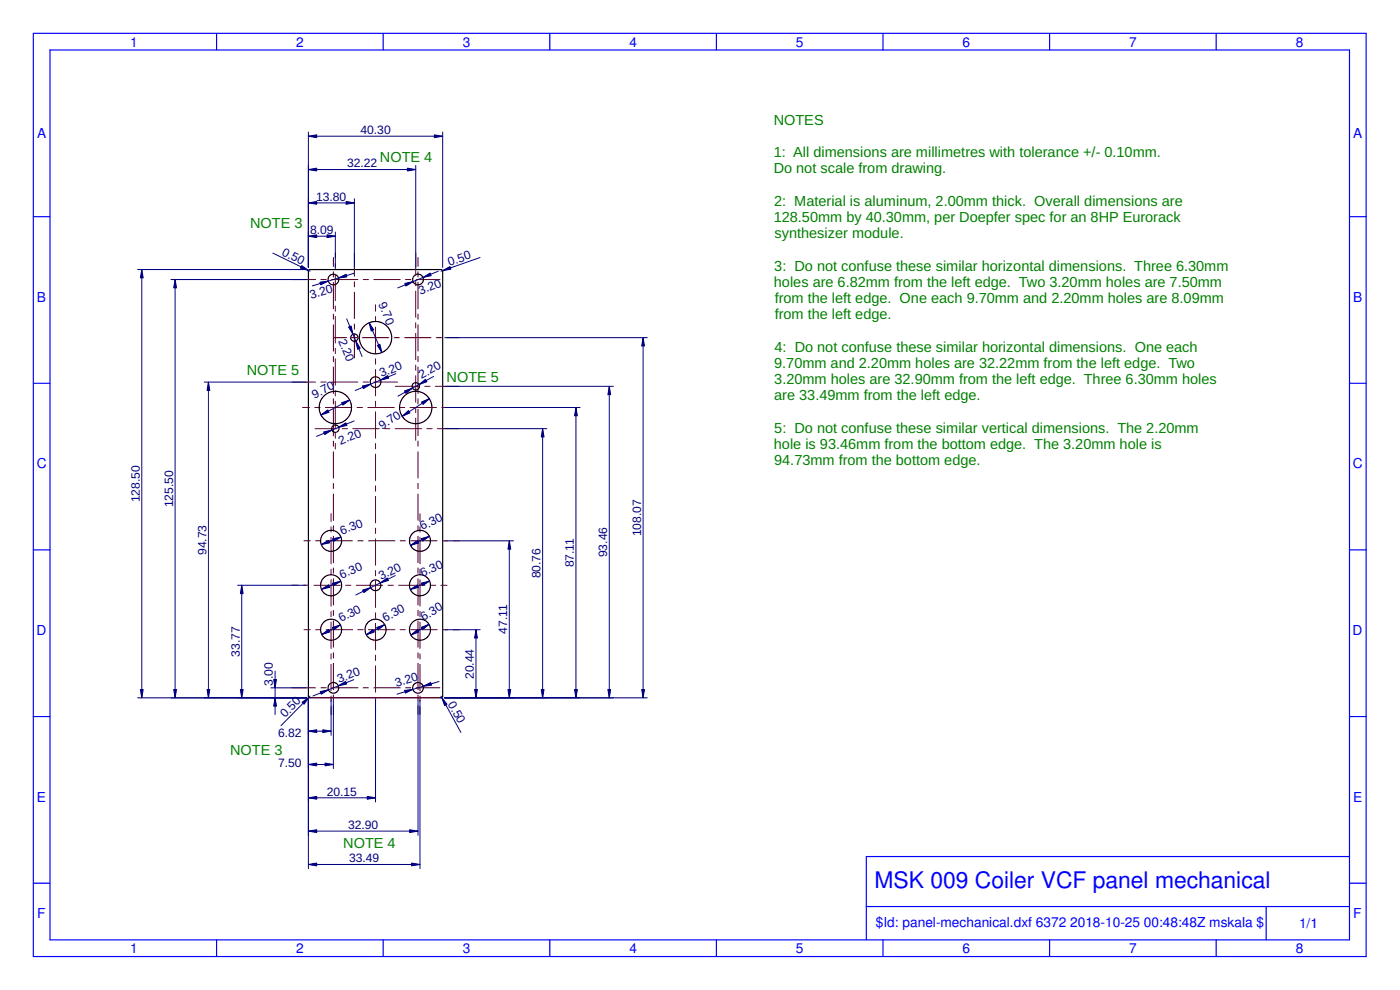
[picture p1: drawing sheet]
<svg xmlns="http://www.w3.org/2000/svg" width="420mm" height="297mm" viewBox="0 0 420 297" stroke-linecap="round" stroke-linejoin="round" font-family="sans-serif">
<g fill="none" stroke="#00f" stroke-width=".35">
<path d="M10 10h400v277h-400zM15 15h390v267h-390zM65 10v5M115 10v5M165 10v5M215 10v5M265 10v5M315 10v5M365 10v5M10 65h5M405 65h5M10 115h5"/>
<path d="M405 115h5M10 165h5M405 165h5M10 215h5M405 215h5M405 257h-145v25M10 265h5M260 272h145M380 272v10M405 265h5M65 282v5M115 282v5"/>
<path d="M165 282v5M215 282v5M265 282v5M315 282v5M365 282v5"/>
</g>
<g fill="none" stroke="#000" stroke-width=".35">
<path d="M92.7 81l39.7-.1 .4 .3 .1 127.7-.4 .4-39.4 .1-.5-.4v-127.6z"/>
<circle cx="100.1" cy="83.9" r="1.6"/>
<circle cx="125.5" cy="83.9" r="1.6"/>
<circle cx="106.4" cy="101.3" r="1.1"/>
<circle cx="112.7" cy="101.3" r="4.8"/>
<circle cx="112.7" cy="114.6" r="1.6"/>
<circle cx="124.8" cy="115.9" r="1.1"/>
<circle cx="100.6" cy="122.3" r="4.8"/>
<circle cx="100.6" cy="128.6" r="1.1"/>
<circle cx="124.8" cy="122.3" r="4.8"/>
<circle cx="99.4" cy="175.6" r="3.2"/>
<circle cx="99.4" cy="162.3" r="3.2"/>
<circle cx="112.7" cy="175.6" r="1.6"/>
<circle cx="126" cy="175.6" r="3.1"/>
<circle cx="126" cy="162.3" r="3.1"/>
<circle cx="99.4" cy="188.9" r="3.2"/>
<circle cx="112.7" cy="188.9" r="3.2"/>
<circle cx="126" cy="188.9" r="3.1"/>
<circle cx="100.1" cy="206.4" r="1.6"/>
<circle cx="125.5" cy="206.4" r="1.6"/>
</g>
<g fill="none" stroke="#800000" stroke-width=".3">
<path d="M100.1 77.3v2.6M100.6 75.9v1.6M100.6 79.1v1.6M106.4 75.9v7M124.8 75.9v6.7M125.5 77.3v2.6M87.6 83.9h7.1M96.3 83.9h1.6M99.5 83.9h7.9M100.1 81.5v1.6M100.1 84.7v7.9M100.1 94.2v1.6"/>
<path d="M100.1 97.4v7.9M100.6 82.3v7.9M100.6 91.8v1.6M100.6 95v7.9M106.4 84.5v1.6M106.4 87.7v7.9M106.4 97.2v1.6M109 83.9h1.6M112.2 83.9h7.9M112.7 91.5v1.9M112.7 95v1.6M112.7 98.1v8"/>
<path d="M121.7 83.9h1.6M124.8 84.2v1.5M124.8 87.3v8M124.8 96.9v1.5M124.9 83.9h7.2M125.5 81.5v1.6M125.5 84.7v7.9M125.5 94.2v1.6M125.5 97.4v7.9M87.6 114.6h7.1M96.3 114.6h1.6M99.5 114.6h7.9"/>
<path d="M100.1 106.9v1.6M100.1 110.1v7.9M100.1 119.6v1.6M100.3 101.3h3.7M100.6 104.5v1.6M100.6 107.7v7.9M100.6 117.2v1.6M105.6 101.3h1.5M106.4 100.4v7M108.7 101.3h8M109 114.6h1.6M112.2 114.6h7.1"/>
<path d="M112.7 107.7v1.6M112.7 110.8v8M118.3 101.3h1.5M118.7 115.9h7.2M121.4 101.3h8M124.8 100v8M124.8 109.6v1.5M124.8 112.7v8M125.5 106.9v1.6M125.5 110.1v7.9M125.5 119.6v1.6M127.5 115.9h1.6"/>
<path d="M130.6 115.9h7.3M131 101.3h1.5M134.1 101.3h3.8M90.8 122.3h2.1M94.5 122.3h1.6M94.5 128.6h6.6M97.7 122.3h7.9M100.1 122.8v7.9M100.1 132.3v1.6M100.1 135.5v7.9M100.6 120.4v7.9M100.6 129.9v1.6"/>
<path d="M100.6 133.1v1.6M102.7 128.6h1.6M105.9 128.6h7.9M107.2 122.3h1.6M110.4 122.3h7.9M112.7 120.4v1.6M112.7 123.5v8M112.7 133.1v1.6M112.7 136.2v8M115.4 128.6h1.6M118.6 128.6h7.9M119.9 122.3h1.6"/>
<path d="M123.1 122.3h7.9M124.8 122.3v1.5M124.8 125.4v6.7M125.5 122.8v7.9M125.5 132.3v1.6M125.5 135.5v7.9M128.1 128.6h1.6M131.3 128.6h6.6M132.6 122.3h1.6M135.8 122.3h2.1M99.4 154.1v2.4M99.4 158.1v1.5"/>
<path d="M100.1 145v1.6M100.1 148.2v7.9M100.1 157.7v1.6M112.7 145.8v1.6M112.7 148.9v8M112.7 158.5v1.6M125.5 145v1.6M125.5 148.2v7.9M125.5 157.7v1.6M126 154.1v2.4M126 158.1v1.5M87.6 175.6h1.8"/>
<path d="M91 175.6h1.6M91.2 162.3h1.9M94.2 175.6h7.9M94.7 162.3h1.6M97.9 162.3h7.9M99.4 161.2v8M99.4 170.8v1.5M99.4 173.9v8M100.1 160.9v7.9M100.1 170.4v1.6M100.1 173.6v7.9M103.7 175.6h1.6"/>
<path d="M106.9 175.6h7.9M107.4 162.3h1.6M110.6 162.3h7.9M112.7 161.6v8M112.7 171.2v1.6M112.7 174.3v8M116.4 175.6h1.6M119.6 175.6h7.9M120.1 162.3h1.6M123.3 162.3h7.9M125.5 160.9v7.9M125.5 170.4v1.6"/>
<path d="M125.5 173.6v7.9M126 161.2v8M126 170.8v1.5M126 173.9v8M129.1 175.6h1.6M132.3 175.6h1.9M132.8 162.3h1.6M136 162.3h1.9M91.2 188.9h1.9M94.7 188.9h1.6M97.9 188.9h7.9M99.4 183.5v1.5"/>
<path d="M99.4 186.6v8M99.4 196.2v1.5M99.4 199.3v8M100.1 183.1v1.6M100.1 186.3v7.9M100.1 195.8v1.6M100.1 199v7.9M107.4 188.9h1.6M110.6 188.9h7.9M112.7 183.9v1.6M112.7 187v8M112.7 196.6v1.6"/>
<path d="M112.7 199.7v8M120.1 188.9h1.6M123.3 188.9h7.9M125.5 183.1v1.6M125.5 186.3v7.9M125.5 195.8v1.6M125.5 199v7.9M126 183.5v1.5M126 186.6v8M126 196.2v1.5M126 199.3v8M132.8 188.9h1.6"/>
<path d="M136 188.9h1.9M87.6 206.4h7.1M96.3 206.4h1.6M99.4 208.9v1.5M99.4 212v2.4M99.5 206.4h7.9M100.1 208.5v1.6M100.1 211.7v2.7M109 206.4h1.6M112.2 206.4h7.9M112.7 209.3v1.6M112.7 212.4v2"/>
<path d="M121.7 206.4h1.6M124.9 206.4h7.2M125.5 208.5v1.6M125.5 211.7v2.7M126 208.9v1.5M126 212v2.4"/>
</g>
<path d="M82.6 201.4v13" fill="none" stroke="#000080" stroke-width=".3"/>
<path d="M82.6 209.4l.4 2.5h-.9z" fill="#000080"/>
<path d="M82.6 209.4l.4 2.5h-.9z" fill="#000080" stroke="#000080" stroke-width=".3"/>
<path d="M82.1 203.9h.9l-.4 2.5z" fill="#000080"/>
<path d="M82.1 203.9h.9l-.4 2.5z" fill="#000080" stroke="#000080" stroke-width=".3"/>
<path d="M72.6 175.6v33.8M81.3 209.4h10.6M81.3 206.4h10.6" fill="none" stroke="#000080" stroke-width=".3"/>
<path d="M72.1 206.9h.9l-.4 2.5z" fill="#000080"/>
<path d="M72.1 206.9h.9l-.4 2.5z" fill="#000080" stroke="#000080" stroke-width=".3"/>
<path d="M72.6 175.6l.4 2.5h-.9z" fill="#000080"/>
<path d="M72.6 175.6l.4 2.5h-.9z" fill="#000080" stroke="#000080" stroke-width=".3"/>
<path d="M62.6 114.6v94.8M71.3 175.6h20.6M71.3 209.4h20.6" fill="none" stroke="#000080" stroke-width=".3"/>
<path d="M62.1 206.9h.9l-.4 2.5z" fill="#000080"/>
<path d="M62.1 206.9h.9l-.4 2.5z" fill="#000080" stroke="#000080" stroke-width=".3"/>
<path d="M62.6 114.6l.4 2.5h-.9z" fill="#000080"/>
<path d="M62.6 114.6l.4 2.5h-.9z" fill="#000080" stroke="#000080" stroke-width=".3"/>
<path d="M52.6 83.9v125.5M61.3 114.6h30.6M61.3 209.4h30.6" fill="none" stroke="#000080" stroke-width=".3"/>
<path d="M52.1 206.9h.9l-.4 2.5z" fill="#000080"/>
<path d="M52.1 206.9h.9l-.4 2.5z" fill="#000080" stroke="#000080" stroke-width=".3"/>
<path d="M52.6 83.9l.4 2.5h-.9z" fill="#000080"/>
<path d="M52.6 83.9l.4 2.5h-.9z" fill="#000080" stroke="#000080" stroke-width=".3"/>
<path d="M42.6 80.9v128.5M51.3 83.9h40.6M51.3 209.4h40.6" fill="none" stroke="#000080" stroke-width=".3"/>
<path d="M42.1 206.9h.9l-.4 2.5z" fill="#000080"/>
<path d="M42.1 206.9h.9l-.4 2.5z" fill="#000080" stroke="#000080" stroke-width=".3"/>
<path d="M42.6 80.9l.4 2.5h-.9z" fill="#000080"/>
<path d="M42.6 80.9l.4 2.5h-.9z" fill="#000080" stroke="#000080" stroke-width=".3"/>
<path d="M41.3 80.9h50.6M142.9 188.9v20.5M41.3 209.4h50.6" fill="none" stroke="#000080" stroke-width=".3"/>
<path d="M142.9 188.9l.4 2.5h-.9z" fill="#000080"/>
<path d="M142.9 188.9l.4 2.5h-.9z" fill="#000080" stroke="#000080" stroke-width=".3"/>
<path d="M142.4 206.9h.9l-.4 2.5z" fill="#000080"/>
<path d="M142.4 206.9h.9l-.4 2.5z" fill="#000080" stroke="#000080" stroke-width=".3"/>
<path d="M152.9 162.3v47.1M133.5 188.9h10.6M133.5 209.4h10.6" fill="none" stroke="#000080" stroke-width=".3"/>
<path d="M152.9 162.3l.4 2.5h-.9z" fill="#000080"/>
<path d="M152.9 162.3l.4 2.5h-.9z" fill="#000080" stroke="#000080" stroke-width=".3"/>
<path d="M152.4 206.9h.9l-.4 2.5z" fill="#000080"/>
<path d="M152.4 206.9h.9l-.4 2.5z" fill="#000080" stroke="#000080" stroke-width=".3"/>
<path d="M162.9 128.6v80.8M133.5 162.3h20.6M133.5 209.4h20.6" fill="none" stroke="#000080" stroke-width=".3"/>
<path d="M162.9 128.6l.4 2.5h-.9z" fill="#000080"/>
<path d="M162.9 128.6l.4 2.5h-.9z" fill="#000080" stroke="#000080" stroke-width=".3"/>
<path d="M162.4 206.9h.9l-.4 2.5z" fill="#000080"/>
<path d="M162.4 206.9h.9l-.4 2.5z" fill="#000080" stroke="#000080" stroke-width=".3"/>
<path d="M133.5 128.6h30.6M172.9 122.3v87.1M133.5 209.4h30.6" fill="none" stroke="#000080" stroke-width=".3"/>
<path d="M172.9 122.3l.4 2.5h-.9z" fill="#000080"/>
<path d="M172.9 122.3l.4 2.5h-.9z" fill="#000080" stroke="#000080" stroke-width=".3"/>
<path d="M172.4 206.9h.9l-.4 2.5z" fill="#000080"/>
<path d="M172.4 206.9h.9l-.4 2.5z" fill="#000080" stroke="#000080" stroke-width=".3"/>
<path d="M182.9 115.9v93.5M133.5 122.3h40.6M133.5 209.4h40.6" fill="none" stroke="#000080" stroke-width=".3"/>
<path d="M182.9 115.9l.4 2.5h-.9z" fill="#000080"/>
<path d="M182.9 115.9l.4 2.5h-.9z" fill="#000080" stroke="#000080" stroke-width=".3"/>
<path d="M182.4 206.9h.9l-.4 2.5z" fill="#000080"/>
<path d="M182.4 206.9h.9l-.4 2.5z" fill="#000080" stroke="#000080" stroke-width=".3"/>
<path d="M133.5 115.9h50.6M193 101.3v108.1M133.5 209.4h50.6" fill="none" stroke="#000080" stroke-width=".3"/>
<path d="M193 101.3l.4 2.5h-.8z" fill="#000080"/>
<path d="M193 101.3l.4 2.5h-.8z" fill="#000080" stroke="#000080" stroke-width=".3"/>
<path d="M192.6 206.9h.8l-.4 2.5z" fill="#000080"/>
<path d="M192.6 206.9h.8l-.4 2.5z" fill="#000080" stroke="#000080" stroke-width=".3"/>
<path d="M133.5 101.3h60.7M92.6 219.4h6.8M133.5 209.4h60.7" fill="none" stroke="#000080" stroke-width=".3"/>
<path d="M92.6 219.4l2.5-.4v.8z" fill="#000080"/>
<path d="M92.6 219.4l2.5-.4v.8z" fill="#000080" stroke="#000080" stroke-width=".3"/>
<path d="M96.9 219l2.5 .4-2.5 .4z" fill="#000080"/>
<path d="M96.9 219l2.5 .4-2.5 .4z" fill="#000080" stroke="#000080" stroke-width=".3"/>
<path d="M92.6 210v10.6M99.4 210v10.6M92.6 229.4h7.5" fill="none" stroke="#000080" stroke-width=".3"/>
<path d="M92.6 229.4l2.5-.4v.8z" fill="#000080"/>
<path d="M92.6 229.4l2.5-.4v.8z" fill="#000080" stroke="#000080" stroke-width=".3"/>
<path d="M97.6 229l2.5 .4-2.5 .4z" fill="#000080"/>
<path d="M97.6 229l2.5 .4-2.5 .4z" fill="#000080" stroke="#000080" stroke-width=".3"/>
<path d="M92.6 210v20.6M100.1 210v20.6M92.6 239.4h20.1" fill="none" stroke="#000080" stroke-width=".3"/>
<path d="M92.6 239.4l2.5-.4v.8z" fill="#000080"/>
<path d="M92.6 239.4l2.5-.4v.8z" fill="#000080" stroke="#000080" stroke-width=".3"/>
<path d="M110.2 239l2.5 .4-2.5 .4z" fill="#000080"/>
<path d="M110.2 239l2.5 .4-2.5 .4z" fill="#000080" stroke="#000080" stroke-width=".3"/>
<path d="M92.6 210v30.6M112.7 210v30.6M92.6 249.4h32.9" fill="none" stroke="#000080" stroke-width=".3"/>
<path d="M92.6 249.4l2.5-.4v.8z" fill="#000080"/>
<path d="M92.6 249.4l2.5-.4v.8z" fill="#000080" stroke="#000080" stroke-width=".3"/>
<path d="M123 249l2.5 .4-2.5 .4z" fill="#000080"/>
<path d="M123 249l2.5 .4-2.5 .4z" fill="#000080" stroke="#000080" stroke-width=".3"/>
<path d="M92.6 210v40.6M125.5 210v40.6M92.6 259.4h33.4" fill="none" stroke="#000080" stroke-width=".3"/>
<path d="M92.6 259.4l2.5-.4v.8z" fill="#000080"/>
<path d="M92.6 259.4l2.5-.4v.8z" fill="#000080" stroke="#000080" stroke-width=".3"/>
<path d="M123.5 259l2.5 .4-2.5 .4z" fill="#000080"/>
<path d="M123.5 259l2.5 .4-2.5 .4z" fill="#000080" stroke="#000080" stroke-width=".3"/>
<path d="M92.6 70.9h8M92.6 210v50.6M126 210v50.6" fill="none" stroke="#000080" stroke-width=".3"/>
<path d="M92.6 70.9l2.5-.4v.8z" fill="#000080"/>
<path d="M92.6 70.9l2.5-.4v.8z" fill="#000080" stroke="#000080" stroke-width=".3"/>
<path d="M98.1 70.5l2.5 .4-2.5 .4z" fill="#000080"/>
<path d="M98.1 70.5l2.5 .4-2.5 .4z" fill="#000080" stroke="#000080" stroke-width=".3"/>
<path d="M92.6 69.6v10.7M92.6 60.9h13.8M100.6 69.6v10.7" fill="none" stroke="#000080" stroke-width=".3"/>
<path d="M92.6 60.9l2.5-.4v.8z" fill="#000080"/>
<path d="M92.6 60.9l2.5-.4v.8z" fill="#000080" stroke="#000080" stroke-width=".3"/>
<path d="M103.9 60.5l2.5 .4-2.5 .4z" fill="#000080"/>
<path d="M103.9 60.5l2.5 .4-2.5 .4z" fill="#000080" stroke="#000080" stroke-width=".3"/>
<path d="M92.6 59.6v20.7M92.6 50.9h32.2M106.4 59.6v20.7" fill="none" stroke="#000080" stroke-width=".3"/>
<path d="M92.6 50.9l2.5-.4v.8z" fill="#000080"/>
<path d="M92.6 50.9l2.5-.4v.8z" fill="#000080" stroke="#000080" stroke-width=".3"/>
<path d="M122.3 50.5l2.5 .4-2.5 .4z" fill="#000080"/>
<path d="M122.3 50.5l2.5 .4-2.5 .4z" fill="#000080" stroke="#000080" stroke-width=".3"/>
<path d="M92.6 49.6v30.7M92.6 40.9h40.3M124.8 49.6v30.7" fill="none" stroke="#000080" stroke-width=".3"/>
<path d="M92.6 40.9l2.5-.4v.8z" fill="#000080"/>
<path d="M92.6 40.9l2.5-.4v.8z" fill="#000080" stroke="#000080" stroke-width=".3"/>
<path d="M130.4 40.5l2.5 .4-2.5 .4z" fill="#000080"/>
<path d="M130.4 40.5l2.5 .4-2.5 .4z" fill="#000080" stroke="#000080" stroke-width=".3"/>
<path d="M92.6 39.6v40.7M132.9 39.6v40.7M81.9 75.9l11.2 5.5" fill="none" stroke="#000080" stroke-width=".3"/>
<path d="M90.5 79.7l2.1 1.5-2.4-.8z" fill="#000080"/>
<path d="M90.5 79.7l2.1 1.5-2.4-.8z" fill="#000080" stroke="#000080" stroke-width=".3"/>
<path d="M144.1 77.3l-11.7 4.1" fill="none" stroke="#000080" stroke-width=".3"/>
<path d="M132.8 81.2l2.2-1.2 .3 .8z" fill="#000080"/>
<path d="M132.8 81.2l2.2-1.2 .3 .8z" fill="#000080" stroke="#000080" stroke-width=".3"/>
<path d="M93.1 208.9l-8.8 8.8" fill="none" stroke="#000080" stroke-width=".3"/>
<path d="M90.6 210.7l2.1-1.5-1.5 2.1z" fill="#000080"/>
<path d="M90.6 210.7l2.1-1.5-1.5 2.1z" fill="#000080" stroke="#000080" stroke-width=".3"/>
<path d="M132.4 208.9l5.9 10.9" fill="none" stroke="#000080" stroke-width=".3"/>
<path d="M132.6 209.3l1.6 2-.8 .4z" fill="#000080"/>
<path d="M132.6 209.3l1.6 2-.8 .4z" fill="#000080" stroke="#000080" stroke-width=".3"/>
<path d="M106.4 82l-12.7 3.8" fill="none" stroke="#000080" stroke-width=".3"/>
<path d="M101.6 83.4l2.3-1.1 .2 .8z" fill="#000080"/>
<path d="M101.6 83.4l2.3-1.1 .2 .8z" fill="#000080" stroke="#000080" stroke-width=".3"/>
<path d="M96 84.7l2.5-.4-2.3 1.2z" fill="#000080"/>
<path d="M96 84.7l2.5-.4-2.3 1.2z" fill="#000080" stroke="#000080" stroke-width=".3"/>
<path d="M131.6 81.4l-12.2 5" fill="none" stroke="#000080" stroke-width=".3"/>
<path d="M121.5 85.1l2.5-.6-2.2 1.3z" fill="#000080"/>
<path d="M121.5 85.1l2.5-.6-2.2 1.3z" fill="#000080" stroke="#000080" stroke-width=".3"/>
<path d="M126.9 83.3l2.2-1.4 .3 .8z" fill="#000080"/>
<path d="M126.9 83.3l2.2-1.4 .3 .8z" fill="#000080" stroke="#000080" stroke-width=".3"/>
<path d="M104 95.7l4.7 11.3" fill="none" stroke="#000080" stroke-width=".3"/>
<path d="M106.8 102.3l1.3 2.2-.8 .3z" fill="#000080"/>
<path d="M106.8 102.3l1.3 2.2-.8 .3z" fill="#000080" stroke="#000080" stroke-width=".3"/>
<path d="M104.6 98.1l.8-.3 .5 2.5z" fill="#000080"/>
<path d="M104.6 98.1l.8-.3 .5 2.5z" fill="#000080" stroke="#000080" stroke-width=".3"/>
<path d="M110.8 96.9l3.8 8.9" fill="none" stroke="#000080" stroke-width=".3"/>
<path d="M113.2 103.6l.8-.3 .6 2.5z" fill="#000080"/>
<path d="M113.2 103.6l.8-.3 .6 2.5z" fill="#000080" stroke="#000080" stroke-width=".3"/>
<path d="M110.8 96.9l1.4 2.1-.8 .3z" fill="#000080"/>
<path d="M110.8 96.9l1.4 2.1-.8 .3z" fill="#000080" stroke="#000080" stroke-width=".3"/>
<path d="M118.8 112.1l-12.2 5.1" fill="none" stroke="#000080" stroke-width=".3"/>
<path d="M114.2 114l2.1-1.3 .4 .8z" fill="#000080"/>
<path d="M114.2 114l2.1-1.3 .4 .8z" fill="#000080" stroke="#000080" stroke-width=".3"/>
<path d="M108.8 115.8l2.4-.5-2.1 1.3z" fill="#000080"/>
<path d="M108.8 115.8l2.4-.5-2.1 1.3z" fill="#000080" stroke="#000080" stroke-width=".3"/>
<path d="M130.1 113l-10.7 5.9" fill="none" stroke="#000080" stroke-width=".3"/>
<path d="M125.7 115.4l2-1.6 .4 .7z" fill="#000080"/>
<path d="M125.7 115.4l2-1.6 .4 .7z" fill="#000080" stroke="#000080" stroke-width=".3"/>
<path d="M121.4 117.3l2.4-.9-2 1.6z" fill="#000080"/>
<path d="M121.4 117.3l2.4-.9-2 1.6z" fill="#000080" stroke="#000080" stroke-width=".3"/>
<path d="M128.8 119.6l-8.1 5.3" fill="none" stroke="#000080" stroke-width=".3"/>
<path d="M126.5 120.6l2.3-1-1.8 1.7z" fill="#000080"/>
<path d="M126.5 120.6l2.3-1-1.8 1.7z" fill="#000080" stroke="#000080" stroke-width=".3"/>
<path d="M120.7 124.9l1.9-1.7 .4 .7z" fill="#000080"/>
<path d="M120.7 124.9l1.9-1.7 .4 .7z" fill="#000080" stroke="#000080" stroke-width=".3"/>
<path d="M104.9 120l-8.6 4.5" fill="none" stroke="#000080" stroke-width=".3"/>
<path d="M96.3 124.5l2.1-1.5 .3 .7z" fill="#000080"/>
<path d="M96.3 124.5l2.1-1.5 .3 .7z" fill="#000080" stroke="#000080" stroke-width=".3"/>
<path d="M102.5 120.8l2.4-.8-2 1.6z" fill="#000080"/>
<path d="M102.5 120.8l2.4-.8-2 1.6z" fill="#000080" stroke="#000080" stroke-width=".3"/>
<path d="M106.3 126.3l-11.3 4.6" fill="none" stroke="#000080" stroke-width=".3"/>
<path d="M97.1 129.6l2.5-.6-2.1 1.4z" fill="#000080"/>
<path d="M97.1 129.6l2.5-.6-2.1 1.4z" fill="#000080" stroke="#000080" stroke-width=".3"/>
<path d="M101.7 128.2l2.1-1.3 .3 .7z" fill="#000080"/>
<path d="M101.7 128.2l2.1-1.3 .3 .7z" fill="#000080" stroke="#000080" stroke-width=".3"/>
<path d="M102.3 161.2l-5.9 2.2" fill="none" stroke="#000080" stroke-width=".3"/>
<path d="M96.4 163.4l2.2-1.3 .3 .8z" fill="#000080"/>
<path d="M96.4 163.4l2.2-1.3 .3 .8z" fill="#000080" stroke="#000080" stroke-width=".3"/>
<path d="M99.8 161.7l2.5-.5-2.2 1.2z" fill="#000080"/>
<path d="M99.8 161.7l2.5-.5-2.2 1.2z" fill="#000080" stroke="#000080" stroke-width=".3"/>
<path d="M128.9 160.9l-5.7 2.7" fill="none" stroke="#000080" stroke-width=".3"/>
<path d="M123.2 163.6l2.1-1.4 .3 .7z" fill="#000080"/>
<path d="M123.2 163.6l2.1-1.4 .3 .7z" fill="#000080" stroke="#000080" stroke-width=".3"/>
<path d="M126.4 161.6l2.5-.7-2.1 1.5z" fill="#000080"/>
<path d="M126.4 161.6l2.5-.7-2.1 1.5z" fill="#000080" stroke="#000080" stroke-width=".3"/>
<path d="M102.3 174.4l-5.8 2.4" fill="none" stroke="#000080" stroke-width=".3"/>
<path d="M96.5 176.8l2.1-1.3 .3 .7z" fill="#000080"/>
<path d="M96.5 176.8l2.1-1.3 .3 .7z" fill="#000080" stroke="#000080" stroke-width=".3"/>
<path d="M99.8 175l2.5-.6-2.2 1.3z" fill="#000080"/>
<path d="M99.8 175l2.5-.6-2.2 1.3z" fill="#000080" stroke="#000080" stroke-width=".3"/>
<path d="M128.9 174.3l-5.7 2.6" fill="none" stroke="#000080" stroke-width=".3"/>
<path d="M123.2 176.9l2.1-1.4 .3 .7z" fill="#000080"/>
<path d="M123.2 176.9l2.1-1.4 .3 .7z" fill="#000080" stroke="#000080" stroke-width=".3"/>
<path d="M126.5 175l2.4-.7-2.1 1.4z" fill="#000080"/>
<path d="M126.5 175l2.4-.7-2.1 1.4z" fill="#000080" stroke="#000080" stroke-width=".3"/>
<path d="M118.6 172.7l-11.8 5.8" fill="none" stroke="#000080" stroke-width=".3"/>
<path d="M108.8 177l2.5-.7-2.1 1.5z" fill="#000080"/>
<path d="M108.8 177l2.5-.7-2.1 1.5z" fill="#000080" stroke="#000080" stroke-width=".3"/>
<path d="M114.1 174.9l2.1-1.5 .4 .8z" fill="#000080"/>
<path d="M114.1 174.9l2.1-1.5 .4 .8z" fill="#000080" stroke="#000080" stroke-width=".3"/>
<path d="M102.2 187.5l-5.6 2.9" fill="none" stroke="#000080" stroke-width=".3"/>
<path d="M96.6 190.4l2-1.5 .4 .7z" fill="#000080"/>
<path d="M96.6 190.4l2-1.5 .4 .7z" fill="#000080" stroke="#000080" stroke-width=".3"/>
<path d="M99.8 188.3l2.4-.8-2.1 1.5z" fill="#000080"/>
<path d="M99.8 188.3l2.4-.8-2.1 1.5z" fill="#000080" stroke="#000080" stroke-width=".3"/>
<path d="M115.5 187.4l-5.6 3.1" fill="none" stroke="#000080" stroke-width=".3"/>
<path d="M109.9 190.5l2-1.6 .4 .7z" fill="#000080"/>
<path d="M109.9 190.5l2-1.6 .4 .7z" fill="#000080" stroke="#000080" stroke-width=".3"/>
<path d="M113.1 188.3l2.4-.9-2 1.6z" fill="#000080"/>
<path d="M113.1 188.3l2.4-.9-2 1.6z" fill="#000080" stroke="#000080" stroke-width=".3"/>
<path d="M128.7 187.3l-5.4 3.2" fill="none" stroke="#000080" stroke-width=".3"/>
<path d="M123.3 190.5l2-1.6 .4 .7z" fill="#000080"/>
<path d="M123.3 190.5l2-1.6 .4 .7z" fill="#000080" stroke="#000080" stroke-width=".3"/>
<path d="M126.4 188.3l2.3-1-1.9 1.7z" fill="#000080"/>
<path d="M126.4 188.3l2.3-1-1.9 1.7z" fill="#000080" stroke="#000080" stroke-width=".3"/>
<path d="M106.2 203.9l-12.3 4.9" fill="none" stroke="#000080" stroke-width=".3"/>
<path d="M96.1 207.5l2.5-.5-2.2 1.3z" fill="#000080"/>
<path d="M96.1 207.5l2.5-.5-2.2 1.3z" fill="#000080" stroke="#000080" stroke-width=".3"/>
<path d="M101.5 205.8l2.2-1.3 .3 .7z" fill="#000080"/>
<path d="M101.5 205.8l2.2-1.3 .3 .7z" fill="#000080" stroke="#000080" stroke-width=".3"/>
<path d="M131.8 204.5l-12.7 3.8" fill="none" stroke="#000080" stroke-width=".3"/>
<path d="M121.4 207.2l2.5-.4-2.3 1.2z" fill="#000080"/>
<path d="M121.4 207.2l2.5-.4-2.3 1.2z" fill="#000080" stroke="#000080" stroke-width=".3"/>
<path d="M127 205.9l2.3-1.1 .2 .8z" fill="#000080"/>
<path d="M127 205.9l2.3-1.1 .2 .8z" fill="#000080" stroke="#000080" stroke-width=".3"/>
<text font-size="6.9" fill="#00f" x="262.5" y="266.3">MSK 009 Coiler VCF panel mechanical</text>
<g font-size="4.4" fill="#008000">
<text x="232.2" y="37.4">NOTES</text>
<text x="232.2" y="47.1">1: All dimensions are millimetres with tolerance +/- 0.10mm.</text>
<text x="114" y="48.5">NOTE 4</text>
<text x="232.2" y="52">Do not scale from drawing.</text>
<text x="232.3" y="61.7">2: Material is aluminum, 2.00mm thick. Overall dimensions are</text>
<text x="75" y="68.5">NOTE 3</text>
<text x="232.2" y="66.6">128.50mm by 40.30mm, per Doepfer spec for an 8HP Eurorack</text>
<text x="232.4" y="71.5">synthesizer module.</text>
<text x="232.4" y="81.2">3: Do not confuse these similar horizontal dimensions. Three 6.30mm</text>
<text x="232.2" y="86">holes are 6.82mm from the left edge. Two 3.20mm holes are 7.50mm</text>
<text x="232.5" y="90.9">from the left edge. One each 9.70mm and 2.20mm holes are 8.09mm</text>
<text x="232.5" y="95.8">from the left edge.</text>
<text x="232.5" y="105.5">4: Do not confuse these similar horizontal dimensions. One each</text>
<text x="74" y="112.5">NOTE 5</text>
<text x="232.3" y="110.4">9.70mm and 2.20mm holes are 32.22mm from the left edge. Two</text>
<text x="134" y="114.5">NOTE 5</text>
<text x="232.4" y="115.2">3.20mm holes are 32.90mm from the left edge. Three 6.30mm holes</text>
<text x="232.4" y="120.1">are 33.49mm from the left edge.</text>
<text x="232.4" y="129.8">5: Do not confuse these similar vertical dimensions. The 2.20mm</text>
<text x="232.2" y="134.7">hole is 93.46mm from the bottom edge. The 3.20mm hole is</text>
<text x="232.3" y="139.5">94.73mm from the bottom edge.</text>
<text x="69" y="226.5">NOTE 3</text>
<text x="103" y="254.5">NOTE 4</text>
</g>
<g font-size="4.1" fill="#00f">
<text x="39.1" y="14">1</text>
<text x="88.9" y="14">2</text>
<text x="138.9" y="14">3</text>
<text x="188.9" y="14">4</text>
<text x="238.9" y="14">5</text>
<text x="288.9" y="14">6</text>
<text x="338.8" y="14">7</text>
<text x="388.9" y="14">8</text>
<text x="11.1" y="41.5">A</text>
<text x="406.1" y="41.5">A</text>
<text x="11.1" y="90.5">B</text>
<text x="406.1" y="90.5">B</text>
<text x="11" y="140.5">C</text>
<text x="406" y="140.5">C</text>
<text x="10.9" y="190.5">D</text>
<text x="405.9" y="190.5">D</text>
<text x="11.1" y="240.5">E</text>
<text x="406.1" y="240.5">E</text>
<text x="11.1" y="275.5">F</text>
<text x="406.1" y="275.5">F</text>
<text x="262.9" y="278.1">$Id: panel-mechanical.dxf 6372</text>
<text x="321.2" y="278.1">2018-10-25</text>
<text x="343.3" y="278.1">00:48:48Z mskala $</text>
<text x="389.9" y="278.5">1/1</text>
<text x="39.1" y="286">1</text>
<text x="88.9" y="286">2</text>
<text x="138.9" y="286">3</text>
<text x="188.9" y="286">4</text>
<text x="238.9" y="286">5</text>
<text x="288.9" y="286">6</text>
<text x="338.8" y="286">7</text>
<text x="388.9" y="286">8</text>
</g>
<g font-size="3.6" fill="#000080">
<text x="108.2" y="40.3">40.30</text>
<text x="104.1" y="50.3">32.22</text>
<text x="94.8" y="60.3">13.80</text>
<text x="93.1" y="70.3">8.09</text>
<text x="84.3" y="76.4" transform="rotate(26 84.3 76.4)">0.50</text>
<text x="134.9" y="79.8" transform="rotate(-19 134.9 79.8)">0.50</text>
<text x="93.4" y="89.6" transform="rotate(-17 93.4 89.6)">3.20</text>
<text x="126.2" y="88.5" transform="rotate(-22 126.2 88.5)">3.20</text>
<text x="113.5" y="91.2" transform="rotate(67 113.5 91.2)">9.70</text>
<text x="101.5" y="102.2" transform="rotate(68 101.5 102.2)">2.20</text>
<text x="114.5" y="113.2" transform="rotate(-22 114.5 113.2)">3.20</text>
<text x="126.5" y="113.8" transform="rotate(-29 126.5 113.8)">2.20</text>
<text x="94.4" y="119.7" transform="rotate(-27 94.4 119.7)">9.70</text>
<text x="114.7" y="129" transform="rotate(-33 114.7 129)">9.70</text>
<text x="102.2" y="133.5" transform="rotate(-22 102.2 133.5)">2.20</text>
<text x="41.9" y="150.7" transform="rotate(-90 41.9 150.7)">128.50</text>
<text x="51.9" y="152.2" transform="rotate(-90 51.9 152.2)">125.50</text>
<text x="102.6" y="160.4" transform="rotate(-21 102.6 160.4)">6.30</text>
<text x="126.7" y="159.2" transform="rotate(-26 126.7 159.2)">6.30</text>
<text x="192.4" y="160.9" transform="rotate(-90 192.4 160.9)">108.07</text>
<text x="61.9" y="166.6" transform="rotate(-90 61.9 166.6)">94.73</text>
<text x="182.2" y="167.2" transform="rotate(-90 182.2 167.2)">93.46</text>
<text x="102.5" y="173.6" transform="rotate(-23 102.5 173.6)">6.30</text>
<text x="126.8" y="173" transform="rotate(-24 126.8 173)">6.30</text>
<text x="162.2" y="173.5" transform="rotate(-90 162.2 173.5)">80.76</text>
<text x="172.2" y="170.2" transform="rotate(-90 172.2 170.2)">87.11</text>
<text x="114.4" y="174.1" transform="rotate(-26 114.4 174.1)">3.20</text>
<text x="102.4" y="186.7" transform="rotate(-27 102.4 186.7)">6.30</text>
<text x="115.6" y="186.6" transform="rotate(-29 115.6 186.6)">6.30</text>
<text x="127" y="186.3" transform="rotate(-31 127 186.3)">6.30</text>
<text x="152.2" y="190.2" transform="rotate(-90 152.2 190.2)">47.11</text>
<text x="71.9" y="197" transform="rotate(-90 71.9 197)">33.77</text>
<text x="142.2" y="203.7" transform="rotate(-90 142.2 203.7)">20.44</text>
<text x="81.9" y="205.8" transform="rotate(-90 81.9 205.8)">3.00</text>
<text x="101.8" y="205" transform="rotate(-22 101.8 205)">3.20</text>
<text x="119" y="206.2" transform="rotate(-17 119 206.2)">3.20</text>
<text x="85.6" y="215.6" transform="rotate(-45 85.6 215.6)">0.50</text>
<text x="134.3" y="211.1" transform="rotate(61 134.3 211.1)">0.50</text>
<text x="83.5" y="221.3">6.82</text>
<text x="83.4" y="230.3">7.50</text>
<text x="98.1" y="238.8">20.15</text>
<text x="104.5" y="248.8">32.90</text>
<text x="104.8" y="258.8">33.49</text>
</g>
</svg>
